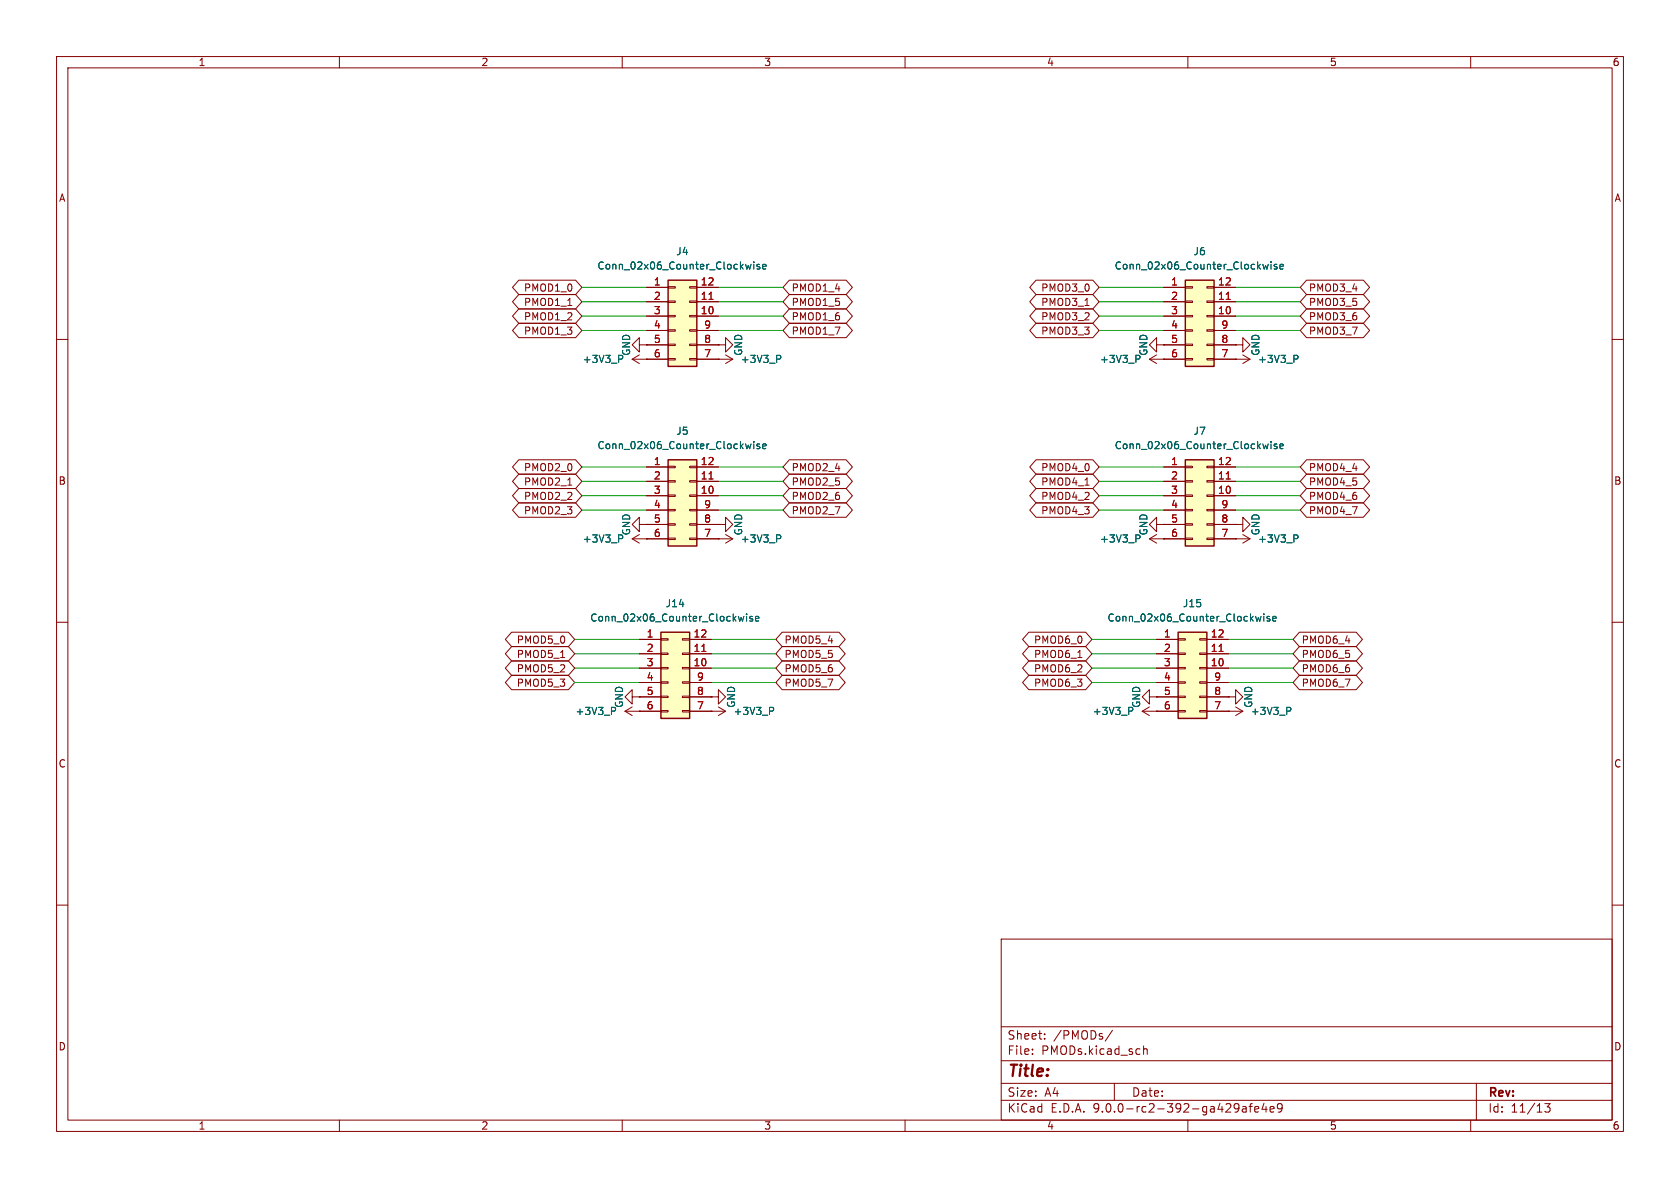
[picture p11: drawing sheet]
<svg xmlns="http://www.w3.org/2000/svg" width="297mm" height="210mm" viewBox="0 0 297 210" stroke-linecap="round" stroke-linejoin="round" font-family="sans-serif">
<g fill="none" stroke="#840000" stroke-width=".18">
<path d="M10 10h277v190h-277zM12 12h273v186h-273zM60 10v2M110 10v2M160 10v2M210 10v2M260 10v2M10 60h2M111.8 63.5l1.2 .8M111.8 63.5h2.5M113 61v-1.3l-1.2 1.3 1.2 1.2v-1.2h1.3M113 62.7l-1.2 .8"/>
<path d="M114.3 63.5h.1M114.3 61h.1M285 60h2M218.4 95.3h.1M218.4 92.7h1.3v-1.3l1.3 1.3-1.3 1.3v-1.3M218.4 92.7h.1M218.4 95.3h2.6M219.7 94.5l1.3 .8M221 95.3l-1.3 .7M10 110h2M285 110h2M111.8 123.2v-1.3l-1.3 1.3 1.3 1.3v-1.3h1.2"/>
<path d="M113 123.2h.1M125.7 123.2h1.3v-1.3l1.3 1.3-1.3 1.3v-1.3M125.7 123.2h.1M10 160h2M177 166h108v32h-108zM285 160h2M60 198v2M110 198v2M160 198v2M177 194.5h108M177 191.5h108M177 187.5h108"/>
<path d="M177 181.5h108M182.5 186.3v.1M182.5 185.5v.1M184.7 183.6v.1M184.7 182.8v.1M196.7 182.1l-1.3 2M197 191.5v3M202.2 184.9v1.5M202.2 185.5l.2-.1 .3 .1 .1 .9M210 198v2M219.7 195.7h.5l.1 .9M220.3 196h-.5a.29 .29 0 0 0-.2 .3 .29 .29 0 0 0 .2 .3l.5-.1"/>
<path d="M220.8 195.6h.6M221.4 195.1l-.4 .2v1.3M221.8 196.1l.7-.1v-.3l-.5-.1-.2 .2 .1 .7h.6M223.5 195l-.4 1.1h.9M223.8 195.6v1M224.5 196.1l.7-.1v-.3l-.5-.1-.2 .2 .1 .7h.6M226.7 195.7l-.3 .3h-.3l-.3-.3 .2-.5 .4-.1 .2 .1a.99 .99 0 0 1-.4 1.4h-.2M260 198v2M261 191.5v6.5M273.1 195.1h.9l-.5 .6 .5 .1v.7l-.3 .1h-.4l-.2-.1"/>
</g>
<path d="M109.4 62.8h.5M109.4 63.5h.5M228.8 94.6h.4l.3 .2-.1 .4h-.6" fill="none" stroke="#006464" stroke-width=".18"/>
<path d="M116.8 111.8h5.1v15.2h-5.1z" fill="#ffffc2"/>
<path d="M116.8 111.8h5.1v15.2h-5.1z" fill="none" stroke="#840000" stroke-width=".25"/>
<g fill="none" stroke="#840000" stroke-width=".18">
<path d="M113 92.7v-1.3l-1.2 1.3 1.2 1.3v-1.3h1.3M114.3 92.7h.1M113 113h3.8M113 115.6h3.8M113 118.1h3.8M116.8 112.9h1.3v.3h-1.3zM116.8 115.4h1.3v.3h-1.3zM116.8 118h1.3v.2h-1.3zM120.6 112.9h1.3v.3h-1.3zM120.6 115.4h1.3v.3h-1.3zM120.6 118h1.3v.2h-1.3zM121.9 113h3.8"/>
<path d="M121.9 115.6h3.8M121.9 118.1h3.8M110.5 125.7h6.3M110.5 125.7l1.3 .8M111.8 125l-1.3 .7M113 125.7h.1M113 120.7h3.8M113 123.2h3.8M116.8 120.5h1.3v.3h-1.3zM116.8 123.1h1.3v.2h-1.3zM116.8 125.6h1.3v.3h-1.3zM120.6 120.5h1.3v.3h-1.3z"/>
<path d="M120.6 123.1h1.3v.2h-1.3zM120.6 125.6h1.3v.3h-1.3zM121.9 120.7h3.8M121.9 123.2h3.8M121.9 125.7h3.8M203.2 123.2v-1.3l-1.3 1.3 1.3 1.3v-1.3h1.3M204.5 123.2h.1"/>
</g>
<path d="M124.1 115.2h.7" fill="none" stroke="#a90000" stroke-width=".18"/>
<path d="M131.5 109l-.2 .8-.3-.6M132 108.5v.2M132 109v.8M133 109h-.3l-.2 .1 .1 .2 .4 .1v.3h-.5M133.6 109.4l.6-.1-.1-.3h-.4l-.1 .1v.6h.5M108.1 125h.5M108.1 125.7h.5" fill="none" stroke="#006464" stroke-width=".18"/>
<path d="M118.1 49.5h5.1v15.3h-5.1z" fill="#ffffc2"/>
<path d="M118.1 49.5h5.1v15.3h-5.1z" fill="none" stroke="#840000" stroke-width=".25"/>
<g fill="none" stroke="#840000" stroke-width=".18">
<path d="M114.3 50.8h3.8M114.3 53.3h3.8M114.3 55.9h3.8M114.3 58.4h3.8M118.1 50.7h1.3v.2h-1.3zM118.1 53.2h1.3v.3h-1.3zM118.1 55.8h1.3v.2h-1.3zM118.1 58.3h1.3v.2h-1.3zM121.9 50.7h1.3v.2h-1.3zM121.9 53.2h1.3v.3h-1.3zM121.9 55.8h1.3v.2h-1.3zM121.9 58.3h1.3v.2h-1.3z"/>
<path d="M123.2 50.8h3.8M123.2 53.3h3.8M123.2 55.9h3.8M123.2 58.4h3.8M114.3 61h3.8M114.3 63.5h3.8M118.1 60.8h1.3v.3h-1.3zM118.1 63.4h1.3v.2h-1.3zM121.9 60.8h1.3v.3h-1.3zM121.9 63.4h1.3v.2h-1.3zM123.2 61h3.8M123.2 63.5h3.8"/>
</g>
<path d="M125.3 52.9h.8" fill="none" stroke="#a90000" stroke-width=".18"/>
<path d="M132.8 46.7l-.3 .9-.2-.6M133.3 46.3v.1M133.3 46.7v.9M134.3 46.8l-.3-.1-.2 .2 .1 .2 .4 .1v.3h-.5M134.8 47.1l.6-.1v-.2l-.4-.1-.2 .2 .1 .6h.5" fill="none" stroke="#006464" stroke-width=".18"/>
<path d="M209.5 81.3h5.1v15.2h-5.1z" fill="#ffffc2"/>
<path d="M209.5 81.3h5.1v15.2h-5.1z" fill="none" stroke="#840000" stroke-width=".25"/>
<g fill="none" stroke="#840000" stroke-width=".18">
<path d="M127 61h1.3v-1.3l1.2 1.3-1.2 1.2v-1.2M127 61h.1M127 63.5h.1M127 63.5h2.5M128.3 62.7l1.2 .8M129.5 63.5l-1.2 .8M111.8 95.3h2.5M111.8 95.3l1.2 .7M113 94.5l-1.2 .8M114.3 95.3h.1M204.5 92.7v-1.3l-1.3 1.3 1.3 1.3v-1.3h1.2M205.7 92.7h.1"/>
<path d="M205.7 82.6h3.8M205.7 85.1h3.8M205.7 87.6h3.8M205.7 90.2h3.8M205.7 92.7h3.8M205.7 95.3h3.8M209.5 82.4h1.3v.3h-1.3zM209.5 85h1.3v.2h-1.3zM209.5 87.5h1.3v.3h-1.3zM209.5 90h1.3v.3h-1.3zM209.5 92.6h1.3v.2h-1.3zM209.5 95.1h1.3v.3h-1.3z"/>
<path d="M213.4 82.4h1.2v.3h-1.2zM213.4 85h1.2v.2h-1.2zM213.4 87.5h1.2v.3h-1.2zM213.4 90h1.2v.3h-1.2zM213.4 92.6h1.2v.2h-1.2zM213.4 95.1h1.2v.3h-1.2zM214.6 82.6h3.8M214.6 85.1h3.8M214.6 87.6h3.8M214.6 90.2h3.8M214.6 92.7h3.8M214.6 95.3h3.8"/>
</g>
<path d="M216.8 84.7h.7" fill="none" stroke="#a90000" stroke-width=".18"/>
<path d="M137.3 62.8h.5l.2 .3-.1 .3-.6 .1M224.2 78.5l-.2 .8-.3-.6M224.7 78v.2M224.7 78.5v.8M225.7 78.5h-.3l-.2 .2 .1 .1 .4 .2v.3h-.5M226.3 78.9l.6-.1-.1-.3h-.3l-.2 .2v.6h.5M109.4 94.6h.5M109.4 95.2h.5" fill="none" stroke="#006464" stroke-width=".18"/>
<path d="M118.1 81.3h5.1v15.2h-5.1z" fill="#ffffc2"/>
<path d="M118.1 81.3h5.1v15.2h-5.1z" fill="none" stroke="#840000" stroke-width=".25"/>
<g fill="none" stroke="#840000" stroke-width=".18">
<path d="M114.3 82.6h3.8M114.3 85.1h3.8M114.3 87.6h3.8M114.3 90.2h3.8M114.3 92.7h3.8M114.3 95.3h3.8M118.1 82.4h1.3v.3h-1.3zM118.1 85h1.3v.2h-1.3zM118.1 87.5h1.3v.3h-1.3zM118.1 90h1.3v.3h-1.3zM118.1 92.6h1.3v.2h-1.3zM118.1 95.1h1.3v.3h-1.3z"/>
<path d="M121.9 82.4h1.3v.3h-1.3zM121.9 85h1.3v.2h-1.3zM121.9 87.5h1.3v.3h-1.3zM121.9 90h1.3v.3h-1.3zM121.9 92.6h1.3v.2h-1.3zM121.9 95.1h1.3v.3h-1.3zM123.2 82.6h3.8M123.2 85.1h3.8M123.2 87.6h3.8M123.2 90.2h3.8M123.2 92.7h3.8M123.2 95.3h3.8"/>
</g>
<path d="M125.3 84.7h.8" fill="none" stroke="#a90000" stroke-width=".18"/>
<path d="M132.8 78.5l-.3 .8-.2-.6M133.3 78v.2M133.3 78.5v.8M134.3 78.5h-.3l-.2 .2 .1 .1 .4 .2v.3h-.5M134.8 78.9l.6-.1v-.3h-.4l-.2 .2 .1 .6h.5" fill="none" stroke="#006464" stroke-width=".18"/>
<path d="M208.3 111.8h5.1v15.2h-5.1z" fill="#ffffc2"/>
<path d="M208.3 111.8h5.1v15.2h-5.1z" fill="none" stroke="#840000" stroke-width=".25"/>
<g fill="none" stroke="#840000" stroke-width=".18">
<path d="M218.4 63.5h.1M218.4 61h1.3v-1.3l1.3 1.3-1.3 1.2v-1.2M218.4 61h.1M218.4 63.5h2.6M219.7 62.7l1.3 .8M221 63.5l-1.3 .8M127 95.3h.1M127 95.3h2.5M128.3 94.5l1.2 .8M129.5 95.3l-1.2 .7M204.5 113h3.8M204.5 115.6h3.8"/>
<path d="M204.5 118.1h3.8M208.3 112.9h1.2v.3h-1.2zM208.3 115.4h1.2v.3h-1.2zM208.3 118h1.2v.2h-1.2zM212.1 112.9h1.3v.3h-1.3zM212.1 115.4h1.3v.3h-1.3zM212.1 118h1.3v.2h-1.3zM213.4 113h3.8M213.4 115.6h3.8M213.4 118.1h3.8M201.9 125.7h6.4M201.9 125.7l1.3 .8"/>
<path d="M203.2 125l-1.3 .7M204.5 125.7h.1M204.5 120.7h3.8M204.5 123.2h3.8M208.3 120.5h1.2v.3h-1.2zM208.3 123.1h1.2v.2h-1.2zM208.3 125.6h1.2v.3h-1.2zM212.1 120.5h1.3v.3h-1.3zM212.1 123.1h1.3v.2h-1.3zM212.1 125.6h1.3v.3h-1.3zM213.4 120.7h3.8M213.4 123.2h3.8"/>
<path d="M213.4 125.7h3.8"/>
</g>
<path d="M215.5 115.2h.7" fill="none" stroke="#a90000" stroke-width=".18"/>
<path d="M228.8 62.8h.4l.3 .3-.1 .3-.6 .1M137.3 94.6h.5l.2 .2-.1 .4h-.6M222.9 109l-.2 .8-.2-.6M223.4 108.5v.2M223.4 109v.8M224.5 109h-.3l-.2 .1v.2l.5 .1v.3h-.5M225 109.4l.6-.1-.1-.3h-.3l-.2 .1 .1 .6h.4M199.5 125h.5M199.5 125.7h.5" fill="none" stroke="#006464" stroke-width=".18"/>
<path d="M209.5 49.5h5.1v15.3h-5.1z" fill="#ffffc2"/>
<path d="M209.5 49.5h5.1v15.3h-5.1z" fill="none" stroke="#840000" stroke-width=".25"/>
<g fill="none" stroke="#840000" stroke-width=".18">
<path d="M91.7 52.1h10.1l1.1 1.2-1.1 1.3h-10.1l-1.1-1.3zM91.7 57.1h10.1l1.1 1.3-1.1 1.3h-10.1l-1.1-1.3zM91.7 49.5h10.1l1.1 1.3-1.1 1.3h-10.1l-1.1-1.3zM91.7 54.6h10.1l1.1 1.3-1.1 1.3h-10.1l-1.1-1.3zM100.4 54h.7M114.3 50.8h3.8M114.3 53.3h3.8M114.3 55.9h3.8M114.3 58.4h3.8M123.2 50.8h3.8M123.2 53.3h3.8M123.2 55.9h3.8"/>
<path d="M123.2 58.4h3.8M139.5 52.1h10.1l1.1 1.2-1.1 1.3h-10.1l-1.1-1.3zM139.5 57.1h10.1l1.1 1.3-1.1 1.3h-10.1l-1.1-1.3zM139.5 54.6h10.1l1.1 1.3-1.1 1.3h-10.1l-1.1-1.3zM139.5 49.5h10.1l1.1 1.3-1.1 1.3h-10.1l-1.1-1.3zM183.2 52.1h10l1.1 1.2-1.1 1.3h-10l-1.2-1.3zM183.2 57.1h10l1.1 1.3-1.1 1.3h-10l-1.2-1.3zM183.2 54.6h10l1.1 1.3-1.1 1.3h-10l-1.2-1.3zM183.2 49.5h10l1.1 1.3-1.1 1.3h-10l-1.2-1.3zM191.8 54h.7M205.7 50.8h3.8M205.7 53.3h3.8"/>
<path d="M205.7 55.9h3.8M205.7 58.4h3.8M209.5 50.7h1.3v.2h-1.3zM209.5 53.2h1.3v.3h-1.3zM209.5 55.8h1.3v.2h-1.3zM209.5 58.3h1.3v.2h-1.3zM213.4 50.7h1.2v.2h-1.2zM213.4 53.2h1.2v.3h-1.2zM213.4 55.8h1.2v.2h-1.2zM213.4 58.3h1.2v.2h-1.2zM214.6 50.8h3.8M214.6 53.3h3.8"/>
<path d="M214.6 55.9h3.8M214.6 58.4h3.8M231 49.5h10l1.1 1.3-1.1 1.3h-10l-1.1-1.3zM231 57.1h10l1.1 1.3-1.1 1.3h-10l-1.1-1.3zM231 52.1h10l1.1 1.2-1.1 1.3h-10l-1.1-1.3zM231 54.6h10l1.1 1.3-1.1 1.3h-10l-1.1-1.3zM114.3 63.5h.1M114.3 61h.1M114.3 61h3.8M114.3 63.5h3.8M123.2 61h3.8M123.2 63.5h3.8"/>
<path d="M127 61h.1M127 63.5h.1M203.2 63.5h6.3M203.2 63.5l1.3 .8M204.5 61v-1.3l-1.3 1.3 1.3 1.2v-1.2h1.2M204.5 62.7l-1.3 .8M205.7 63.5h.1M205.7 61h.1M205.7 61h3.8M209.5 60.8h1.3v.3h-1.3zM209.5 63.4h1.3v.2h-1.3zM213.4 60.8h1.2v.3h-1.2z"/>
<path d="M213.4 63.4h1.2v.2h-1.2zM214.6 61h3.8M214.6 63.5h3.8M218.4 63.5h.1M218.4 61h.1M91.7 81.3h10.1l1.1 1.3-1.1 1.2h-10.1l-1.1-1.2zM91.7 88.9h10.1l1.1 1.3-1.1 1.2h-10.1l-1.1-1.2zM91.7 86.4h10.1l1.1 1.2-1.1 1.3h-10.1l-1.1-1.3zM91.7 83.8h10.1l1.1 1.3-1.1 1.3h-10.1l-1.1-1.3zM100.4 85.8h.7M114.3 95.3h.1M114.3 92.7h.1"/>
<path d="M114.3 95.3h3.8M114.3 82.6h3.8M114.3 85.1h3.8M114.3 87.6h3.8M114.3 90.2h3.8M114.3 92.7h3.8M123.2 95.3h3.8M123.2 82.6h3.8M123.2 85.1h3.8M123.2 87.6h3.8M123.2 90.2h3.8M123.2 92.7h3.8"/>
<path d="M127 92.7h1.3v-1.3l1.2 1.3-1.2 1.3v-1.3M127 92.7h.1M127 95.3h.1M139.5 81.3h10.1l1.1 1.3-1.1 1.2h-10.1l-1.1-1.2zM139.5 86.4h10.1l1.1 1.2-1.1 1.3h-10.1l-1.1-1.3zM139.5 88.9h10.1l1.1 1.3-1.1 1.2h-10.1l-1.1-1.2zM139.5 83.8h10.1l1.1 1.3-1.1 1.3h-10.1l-1.1-1.3zM183.2 88.9h10l1.1 1.3-1.1 1.2h-10l-1.2-1.2zM183.2 81.3h10l1.1 1.3-1.1 1.2h-10l-1.2-1.2zM183.2 83.8h10l1.1 1.3-1.1 1.3h-10l-1.2-1.3zM183.2 86.4h10l1.1 1.2-1.1 1.3h-10l-1.2-1.3zM191.8 85.8h.7"/>
<path d="M203.2 95.3l1.3 .7M203.2 95.3h6.3M204.5 94.5l-1.3 .8M205.7 95.3h.1M205.7 92.7h.1M205.7 82.6h3.8M205.7 85.1h3.8M205.7 87.6h3.8M205.7 90.2h3.8M205.7 92.7h3.8M214.6 95.3h3.8M214.6 82.6h3.8"/>
<path d="M214.6 85.1h3.8M214.6 87.6h3.8M214.6 90.2h3.8M214.6 92.7h3.8M218.4 92.7h.1M218.4 95.3h.1M231 83.8h10l1.1 1.3-1.1 1.3h-10l-1.1-1.3zM231 86.4h10l1.1 1.2-1.1 1.3h-10l-1.1-1.3zM231 88.9h10l1.1 1.3-1.1 1.2h-10l-1.1-1.2zM231 81.3h10l1.1 1.3-1.1 1.2h-10l-1.1-1.2zM90.4 119.4h10.1l1.1 1.3-1.1 1.2h-10.1l-1.1-1.2zM90.4 111.8h10.1l1.1 1.2-1.1 1.3h-10.1l-1.1-1.3z"/>
<path d="M90.4 114.3h10.1l1.1 1.3-1.1 1.2h-10.1l-1.1-1.2zM90.4 116.8h10.1l1.1 1.3-1.1 1.3h-10.1l-1.1-1.3zM99.1 116.2h.7M113 113h3.8M113 115.6h3.8M113 118.1h3.8M121.9 113h3.8M121.9 115.6h3.8M121.9 118.1h3.8M138.3 114.3h10l1.1 1.3-1.1 1.2h-10l-1.1-1.2zM138.3 119.4h10l1.1 1.3-1.1 1.2h-10l-1.1-1.2zM138.3 111.8h10l1.1 1.2-1.1 1.3h-10l-1.1-1.3z"/>
<path d="M138.3 116.8h10l1.1 1.3-1.1 1.3h-10l-1.1-1.3zM181.9 119.4h10l1.1 1.3-1.1 1.2h-10l-1.1-1.2zM181.9 116.8h10l1.1 1.3-1.1 1.3h-10l-1.1-1.3zM181.9 114.3h10l1.1 1.3-1.1 1.2h-10l-1.1-1.2zM181.9 111.8h10l1.1 1.2-1.1 1.3h-10l-1.1-1.3zM190.5 116.2h.8M204.5 113h3.8M204.5 115.6h3.8M204.5 118.1h3.8M213.4 113h3.8M213.4 115.6h3.8M213.4 118.1h3.8"/>
<path d="M229.7 119.4h10.1l1.1 1.3-1.1 1.2h-10.1l-1.1-1.2zM229.7 111.8h10.1l1.1 1.2-1.1 1.3h-10.1l-1.1-1.3zM229.7 114.3h10.1l1.1 1.3-1.1 1.2h-10.1l-1.1-1.2zM229.7 116.8h10.1l1.1 1.3-1.1 1.3h-10.1l-1.1-1.3zM113 125.7h.1M113 123.2h.1M113 125.7h3.8M113 120.7h3.8M113 123.2h3.8M121.9 125.7h6.4M121.9 120.7h3.8M121.9 123.2h3.8"/>
<path d="M125.7 125.7h.1M125.7 123.2h.1M127 125l1.3 .7M128.3 125.7l-1.3 .8M204.5 125.7h.1M204.5 123.2h.1M204.5 125.7h3.8M204.5 120.7h3.8M204.5 123.2h3.8M213.4 125.7h6.3M213.4 120.7h3.8M213.4 123.2h3.8"/>
<path d="M217.2 123.2h1.2v-1.3l1.3 1.3-1.3 1.3v-1.3M217.2 123.2h.1M217.2 125.7h.1M218.4 125l1.3 .7M219.7 125.7l-1.3 .8"/>
</g>
<path d="M125.3 52.9h.8M216.8 52.9h.7M125.3 84.7h.8M216.8 84.7h.7M124.1 115.2h.7M215.5 115.2h.7" fill="none" stroke="#a90000" stroke-width=".18"/>
<g fill="none" stroke="#006464" stroke-width=".18">
<path d="M132.8 46.7l-.3 .9-.2-.6M133.3 46.3v.1M133.3 46.7v.9M134.3 46.8l-.3-.1-.2 .2 .1 .2 .4 .1v.3h-.5M134.8 47.1l.6-.1v-.2l-.4-.1-.2 .2 .1 .6h.5M224.2 46.7l-.2 .9-.3-.6M224.7 46.3v.1M224.7 46.7v.9M225.7 46.8l-.3-.1-.2 .2 .1 .2 .4 .1v.3h-.5M226.3 47.1l.6-.1-.1-.2-.3-.1-.2 .2v.6h.5M109.4 62.8h.5M109.4 63.5h.5"/>
<path d="M132.8 78.5l-.3 .8-.2-.6M133.3 78v.2M133.3 78.5v.8M134.3 78.5h-.3l-.2 .2 .1 .1 .4 .2v.3h-.5M134.8 78.9l.6-.1v-.3h-.4l-.2 .2 .1 .6h.5M137.3 62.8h.5l.2 .3-.1 .3-.6 .1M200.8 62.8h.5M200.8 63.5h.5M224.2 78.5l-.2 .8-.3-.6M224.7 78v.2M224.7 78.5v.8M225.7 78.5h-.3l-.2 .2 .1 .1 .4 .2v.3h-.5"/>
<path d="M226.3 78.9l.6-.1-.1-.3h-.3l-.2 .2v.6h.5M228.8 62.8h.4l.3 .3-.1 .3-.6 .1M109.4 94.6h.5M109.4 95.2h.5M137.3 94.6h.5l.2 .2-.1 .4h-.6M200.8 94.6h.5M200.8 95.2h.5M228.8 94.6h.4l.3 .2-.1 .4h-.6M131.5 109l-.2 .8-.3-.6M132 108.5v.2M132 109v.8M133 109h-.3l-.2 .1 .1 .2 .4 .1v.3h-.5"/>
<path d="M133.6 109.4l.6-.1-.1-.3h-.4l-.1 .1v.6h.5M222.9 109l-.2 .8-.2-.6M223.4 108.5v.2M223.4 109v.8M224.5 109h-.3l-.2 .1v.2l.5 .1v.3h-.5M225 109.4l.6-.1-.1-.3h-.3l-.2 .1 .1 .6h.4M108.1 125h.5M108.1 125.7h.5M136 125h.5l.3 .3-.2 .3-.6 .1M199.5 125h.5M199.5 125.7h.5M227.5 125h.5l.2 .3-.1 .3-.6 .1"/>
</g>
<g fill="none" stroke="#009600" stroke-width=".18">
<path d="M102.9 58.4h11.4M102.9 55.9h11.4M102.9 53.3h11.4M102.9 50.8h11.4M127 58.4h11.4M127 55.9h11.4M127 53.3h11.4M127 50.8h11.4M194.3 58.4h11.4M194.3 55.9h11.4M194.3 53.3h11.4M194.3 50.8h11.4"/>
<path d="M218.4 58.4h11.5M218.4 55.9h11.5M218.4 53.3h11.5M218.4 50.8h11.5M102.9 85.1h11.4M102.9 87.6h11.4M102.9 82.6h11.4M102.9 90.2h11.4M127 85.1h11.4M127 87.6h11.4M127 82.6h11.4M127 90.2h11.4"/>
<path d="M194.3 85.1h11.4M194.3 87.6h11.4M194.3 82.6h11.4M194.3 90.2h11.4M218.4 85.1h11.5M218.4 87.6h11.5M218.4 82.6h11.5M218.4 90.2h11.5M101.6 118.1h11.4M101.6 113h11.4M101.6 115.6h11.4M125.7 118.1h11.5"/>
<path d="M125.7 113h11.5M125.7 115.6h11.5M193 118.1h11.5M193 113h11.5M193 115.6h11.5M217.2 118.1h11.4M217.2 113h11.4M217.2 115.6h11.4M101.6 120.7h11.4M125.7 120.7h11.5M193 120.7h11.5M217.2 120.7h11.4"/>
</g>
<text font-size="2.8" fill="#840000" x="178" y="190.9">Title:</text>
<g font-size="2.1" fill="#840000">
<text x="178" y="184">Sheet:</text>
<text x="186.2" y="184">/PMODs/</text>
<text x="178" y="186.7">File:</text>
<text x="184.1" y="186.7">PMODs.kicad_sch</text>
<text x="178" y="196.9">KiCad</text>
<text x="178" y="194.1">Size:</text>
<text x="184.7" y="194.1">A4</text>
<text x="185.7" y="196.9">E.D.A.</text>
<text x="193.3" y="196.9">9.0.0-rc2-392-ga429afe4e9</text>
<text x="200" y="194.1">Date:</text>
<text x="263" y="194.3">Rev:</text>
<text x="263" y="196.9">Id:</text>
<text x="267.1" y="196.9">11/13</text>
</g>
<g font-size="1.8" fill="#840000">
<text x="35" y="11.9">1</text>
<text x="85" y="11.9">2</text>
<text x="135" y="11.9">3</text>
<text x="185" y="11.9">4</text>
<text x="235" y="11.9">5</text>
<text x="285" y="11.9">6</text>
<text x="10.3" y="35.9">A</text>
<text x="285.3" y="35.9">A</text>
<text x="92.5" y="51.8">PMOD1_0</text>
<text x="139.9" y="51.8">PMOD1_4</text>
<text x="184" y="51.8">PMOD3_0</text>
<text x="231.3" y="51.8">PMOD3_4</text>
<text x="92.5" y="54.3">PMOD1_1</text>
<text x="92.5" y="59.4">PMOD1_3</text>
<text x="92.5" y="56.8">PMOD1_2</text>
<text x="139.9" y="54.3">PMOD1_5</text>
<text x="139.9" y="59.4">PMOD1_7</text>
<text x="139.9" y="56.8">PMOD1_6</text>
<text x="184" y="54.3">PMOD3_1</text>
<text x="184" y="59.4">PMOD3_3</text>
<text x="184" y="56.8">PMOD3_2</text>
<text x="231.3" y="59.4">PMOD3_7</text>
<text x="231.3" y="54.3">PMOD3_5</text>
<text x="231.3" y="56.8">PMOD3_6</text>
<text x="92.5" y="83.5">PMOD2_0</text>
<text x="139.9" y="83.5">PMOD2_4</text>
<text x="184" y="83.5">PMOD4_0</text>
<text x="231.3" y="83.5">PMOD4_4</text>
<text x="10.3" y="85.9">B</text>
<text x="92.5" y="88.6">PMOD2_2</text>
<text x="92.5" y="86">PMOD2_1</text>
<text x="139.9" y="88.6">PMOD2_6</text>
<text x="139.9" y="86">PMOD2_5</text>
<text x="184" y="86">PMOD4_1</text>
<text x="184" y="88.6">PMOD4_2</text>
<text x="231.3" y="86">PMOD4_5</text>
<text x="231.3" y="88.6">PMOD4_6</text>
<text x="285.3" y="85.9">B</text>
<text x="92.5" y="91.1">PMOD2_3</text>
<text x="139.9" y="91.1">PMOD2_7</text>
<text x="184" y="91.1">PMOD4_3</text>
<text x="231.3" y="91.1">PMOD4_7</text>
<text x="91.3" y="114">PMOD5_0</text>
<text x="138.6" y="114">PMOD5_4</text>
<text x="182.7" y="114">PMOD6_0</text>
<text x="230" y="114">PMOD6_4</text>
<text x="91.3" y="116.5">PMOD5_1</text>
<text x="91.3" y="119.1">PMOD5_2</text>
<text x="138.6" y="116.5">PMOD5_5</text>
<text x="138.6" y="119.1">PMOD5_6</text>
<text x="182.7" y="119.1">PMOD6_2</text>
<text x="182.7" y="116.5">PMOD6_1</text>
<text x="230" y="116.5">PMOD6_5</text>
<text x="230" y="119.1">PMOD6_6</text>
<text x="91.3" y="121.6">PMOD5_3</text>
<text x="138.6" y="121.6">PMOD5_7</text>
<text x="182.7" y="121.6">PMOD6_3</text>
<text x="230" y="121.6">PMOD6_7</text>
<text x="10.3" y="135.9">C</text>
<text x="285.3" y="135.9">C</text>
<text x="10.3" y="185.9">D</text>
<text x="285.3" y="185.9">D</text>
<text x="35" y="199.9">1</text>
<text x="85" y="199.9">2</text>
<text x="135" y="199.9">3</text>
<text x="185" y="199.9">4</text>
<text x="235" y="199.9">5</text>
<text x="285" y="199.9">6</text>
</g>
<g font-size="1.8" fill="#006464">
<text x="105.5" y="47.9">Conn_02x06_Counter_Clockwise</text>
<text x="119.5" y="45.3">J4</text>
<text x="197" y="47.9">Conn_02x06_Counter_Clockwise</text>
<text x="210.9" y="45.3">J6</text>
<text x="102.9" y="64.4">+3V3_P</text>
<text x="111.6" y="63" transform="rotate(-90 111.6 63)">GND</text>
<text x="130.9" y="64.4">+3V3_P</text>
<text x="131.4" y="63" transform="rotate(-90 131.4 63)">GND</text>
<text x="194.4" y="64.4">+3V3_P</text>
<text x="203" y="63" transform="rotate(-90 203 63)">GND</text>
<text x="222.3" y="64.4">+3V3_P</text>
<text x="222.9" y="63" transform="rotate(-90 222.9 63)">GND</text>
<text x="119.5" y="77.1">J5</text>
<text x="210.9" y="77.1">J7</text>
<text x="105.5" y="79.6">Conn_02x06_Counter_Clockwise</text>
<text x="197" y="79.6">Conn_02x06_Counter_Clockwise</text>
<text x="111.6" y="94.7" transform="rotate(-90 111.6 94.7)">GND</text>
<text x="131.4" y="94.7" transform="rotate(-90 131.4 94.7)">GND</text>
<text x="203" y="94.7" transform="rotate(-90 203 94.7)">GND</text>
<text x="222.9" y="94.7" transform="rotate(-90 222.9 94.7)">GND</text>
<text x="102.9" y="96.1">+3V3_P</text>
<text x="130.9" y="96.1">+3V3_P</text>
<text x="194.4" y="96.1">+3V3_P</text>
<text x="222.3" y="96.1">+3V3_P</text>
<text x="117.6" y="107.5">J14</text>
<text x="209" y="107.5">J15</text>
<text x="104.3" y="110.1">Conn_02x06_Counter_Clockwise</text>
<text x="195.7" y="110.1">Conn_02x06_Counter_Clockwise</text>
<text x="110.3" y="125.2" transform="rotate(-90 110.3 125.2)">GND</text>
<text x="130.1" y="125.2" transform="rotate(-90 130.1 125.2)">GND</text>
<text x="201.8" y="125.2" transform="rotate(-90 201.8 125.2)">GND</text>
<text x="221.6" y="125.2" transform="rotate(-90 221.6 125.2)">GND</text>
<text x="101.6" y="126.6">+3V3_P</text>
<text x="129.6" y="126.6">+3V3_P</text>
<text x="193.1" y="126.6">+3V3_P</text>
<text x="221" y="126.6">+3V3_P</text>
</g>
<g font-size="1.8" fill="#a90000">
<text x="115.5" y="50.5">1</text>
<text x="115.5" y="53.1">2</text>
<text x="123.8" y="50.5">12</text>
<text x="123.8" y="53.1">11</text>
<text x="206.9" y="50.5">1</text>
<text x="206.9" y="53.1">2</text>
<text x="215.2" y="50.5">12</text>
<text x="215.2" y="53.1">11</text>
<text x="115.5" y="55.6">3</text>
<text x="115.5" y="58.2">4</text>
<text x="123.8" y="55.6">10</text>
<text x="124.4" y="58.2">9</text>
<text x="206.9" y="55.6">3</text>
<text x="206.9" y="58.2">4</text>
<text x="215.2" y="55.6">10</text>
<text x="215.8" y="58.2">9</text>
<text x="115.5" y="60.7">5</text>
<text x="115.5" y="63.2">6</text>
<text x="124.4" y="60.7">8</text>
<text x="124.4" y="63.2">7</text>
<text x="206.9" y="60.7">5</text>
<text x="206.9" y="63.2">6</text>
<text x="215.8" y="60.7">8</text>
<text x="215.8" y="63.2">7</text>
<text x="115.5" y="82.3">1</text>
<text x="123.8" y="82.3">12</text>
<text x="206.9" y="82.3">1</text>
<text x="215.2" y="82.3">12</text>
<text x="115.5" y="84.8">2</text>
<text x="115.5" y="87.4">3</text>
<text x="115.5" y="89.9">4</text>
<text x="123.8" y="84.8">11</text>
<text x="123.8" y="87.4">10</text>
<text x="124.4" y="89.9">9</text>
<text x="206.9" y="84.8">2</text>
<text x="206.9" y="87.4">3</text>
<text x="206.9" y="89.9">4</text>
<text x="215.2" y="84.8">11</text>
<text x="215.2" y="87.4">10</text>
<text x="215.8" y="89.9">9</text>
<text x="115.5" y="92.5">5</text>
<text x="115.5" y="95">6</text>
<text x="124.4" y="92.5">8</text>
<text x="124.4" y="95">7</text>
<text x="206.9" y="92.5">5</text>
<text x="206.9" y="95">6</text>
<text x="215.8" y="92.5">8</text>
<text x="215.8" y="95">7</text>
<text x="114.2" y="112.8">1</text>
<text x="122.5" y="112.8">12</text>
<text x="205.7" y="112.8">1</text>
<text x="214" y="112.8">12</text>
<text x="114.2" y="115.3">2</text>
<text x="114.2" y="117.9">3</text>
<text x="122.5" y="115.3">11</text>
<text x="122.5" y="117.9">10</text>
<text x="205.7" y="115.3">2</text>
<text x="205.7" y="117.9">3</text>
<text x="214" y="115.3">11</text>
<text x="214" y="117.9">10</text>
<text x="114.2" y="120.4">4</text>
<text x="114.2" y="122.9">5</text>
<text x="114.2" y="125.5">6</text>
<text x="123.1" y="120.4">9</text>
<text x="123.1" y="122.9">8</text>
<text x="123.1" y="125.5">7</text>
<text x="205.7" y="120.4">4</text>
<text x="205.7" y="122.9">5</text>
<text x="205.7" y="125.5">6</text>
<text x="214.6" y="120.4">9</text>
<text x="214.6" y="122.9">8</text>
<text x="214.6" y="125.5">7</text>
</g>
</svg>
